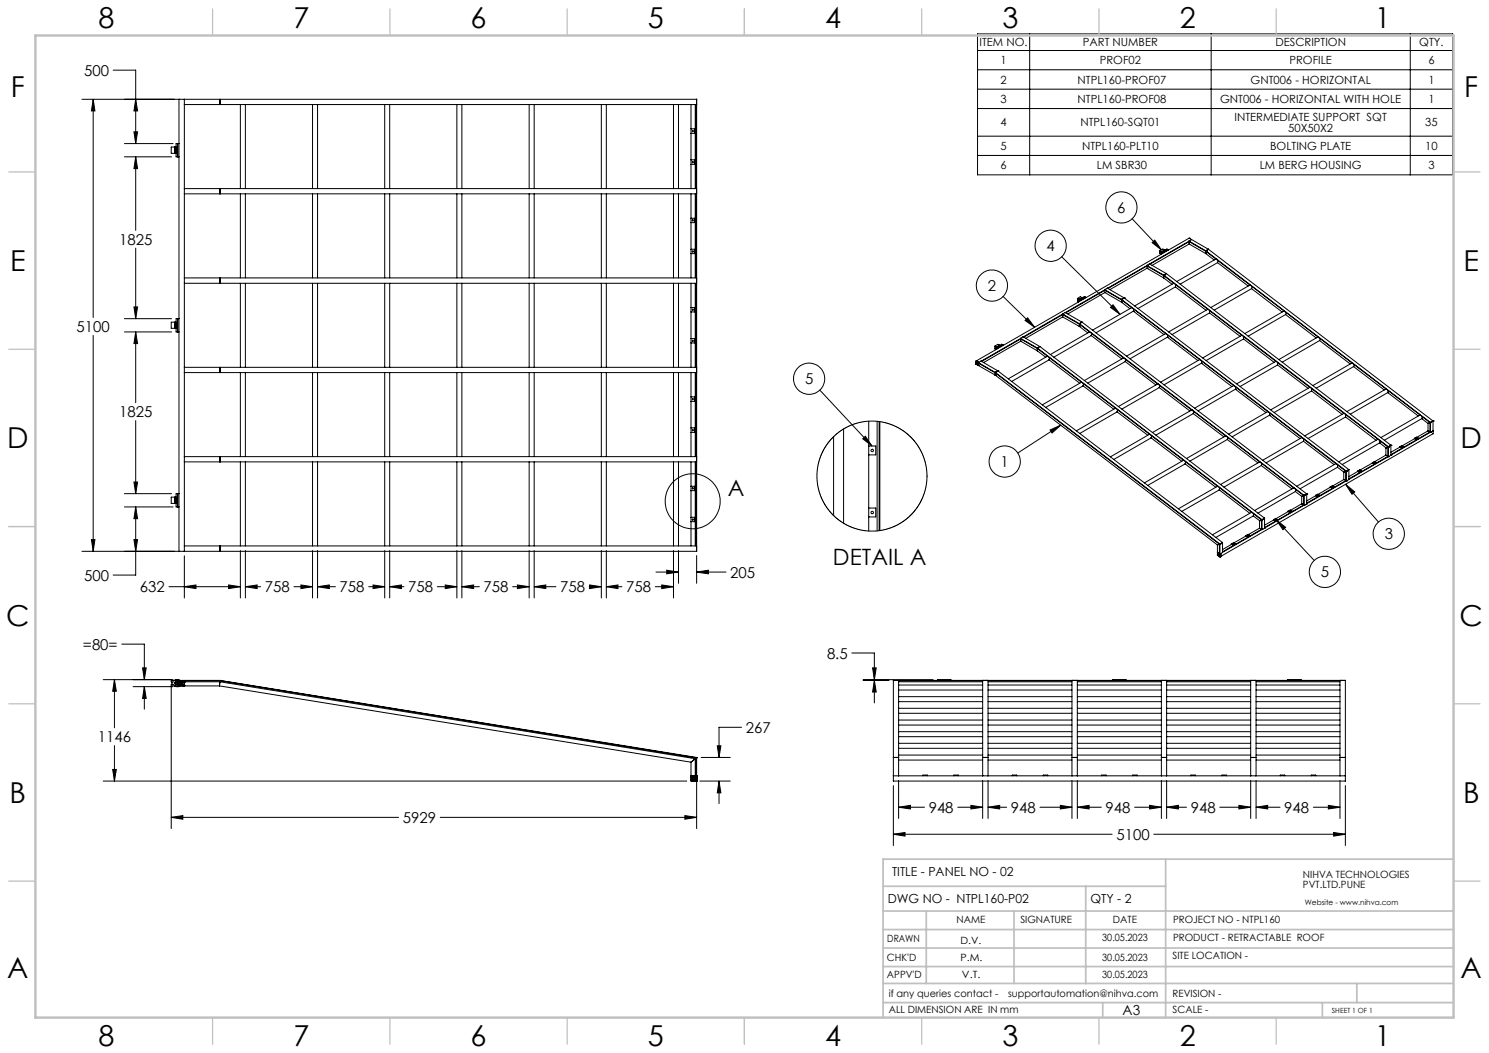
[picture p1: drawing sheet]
<svg xmlns="http://www.w3.org/2000/svg" width="420mm" height="297mm" viewBox="0 0 420 297" stroke-linecap="round" stroke-linejoin="round" font-family="sans-serif">
<g fill="none" stroke="#000" stroke-width=".28">
<path d="M31.9 19.8h6.4v20.7M275.7 9.6h134.1v39.7h-134.1zM275.7 14.2h134.1M275.7 19.7h134.1M290.4 9.6v39.7M341.6 9.6v39.7M397.8 9.6v39.7M26.3 28v61.6M26.3 28l.5 3.3h-1zM37.8 37.2h1l-.5 3.3zM38.3 28l.5 3.3h-1zM50.5 28h.1"/>
<path d="M50.5 28v127.5M52 28v50.4M52 29.5h.1M52 28h-28.9M52 28h144.5M62.1 28h.1M62.1 29.5h.1M62.1 28v1.5M67.8 29.5v23.7M69.2 29.5v23.7M88.2 29.5v23.7M89.6 29.5v23.7"/>
<path d="M108.5 29.5v23.7M109.9 29.5v23.7M128.9 29.5v23.7M130.3 29.5v23.7M149.3 29.5v23.7M150.7 29.5v23.7M169.6 29.5v23.7M171 29.5v23.7M190 29.5v23.7M191.4 29.5v23.7M194.9 29.5v23.7M194.9 36.3h1v1.3h-1"/>
<path d="M196.1 29.5v23.7M196.4 29.5v23.7M196.5 28h.1M196.5 28v127.5M196.5 29.5h-144.5M275.7 25.1h134.1M275.7 30.6h134.1M275.7 38.4h134.1M35.1 40.5h13.7M35.1 44.2h13.3M38.3 44.2v20.8M38.3 44.2l.5 3.4h-1z"/>
<path d="M49.3 41.5v1.7M49.4 41.5v1.7M49.7 41.5h-1.4v1.7h1.4M50.1 40.5v3.7M50.5 40.5h-.8v3.7h.8M52 54.6v.1M62.1 53.2h.1M62.1 54.6v.1M62.1 53.2v1.4M67.8 54.7v23.7M69.2 54.7v23.7M88.2 54.7v23.7"/>
<path d="M89.6 54.7v23.7M108.5 54.7v23.7M109.9 54.7v23.7M128.9 54.7v23.7M130.3 54.7v23.7M149.3 54.7v23.7M150.7 54.7v23.7M169.6 54.7v23.7M171 54.7v23.7M190 54.7v23.7M191.4 54.7v23.7M194.9 54.7v23.7"/>
<path d="M194.9 45.1h1v1.3h-1M196.1 54.7v23.7M196.4 54.7v23.7M196.5 53.2h.1M196.5 53.2h-144.5M196.5 54.6l-144.5 .1M275.7 43.8h134.1M38.3 70v19.9M52 78.4l144.5 .1M52 78.4v1.5M52 79.9v74.1M52 79.9h144.5"/>
<path d="M62.1 78.5h.1M62.1 79.8h.1M62.1 78.5v1.3M67.8 79.9v23.7M69.2 79.9v23.7M88.2 79.9v23.7M89.6 79.9v23.7M108.5 79.9v23.7M109.9 79.9v23.7M128.9 79.9v23.7M130.3 79.9v23.7M149.3 79.9v23.7"/>
<path d="M150.7 79.9v23.7M169.6 79.9v23.7M171 79.9v23.7M190 79.9v23.7M191.4 79.9v23.7M194.9 79.9v23.7M194.9 61.6h1v1.2h-1M194.9 70.3h1v1.2h-1M196.1 79.9v23.7M196.4 79.9v23.7M196.5 79.9h.1M299.5 72.4l16.4 16.2"/>
<path d="M319.3 61.7l8.3 8.8M323.5 74.9h.1M323.5 75h.1M323.5 75.7h.1M323.5 74.9l4.8 2.7M323.5 75l4.8 2.7M323.5 75.7l4.7 2.7M323.5 74.9l-11.1 6.4M323.5 75.7l-10.4 6M323.5 75v.7M323.6 75l-11.1 6.4M324.2 74.4l-.7 .5"/>
<path d="M324.2 74.4h.1M324.2 74.4l4.8 2.7M325 68.4l.7-.7 1.9 2.8zM327.2 71.3l.2 .1M327.2 70.7l.1 .4M327.2 71.3l.2 .3M327.2 70.7l.5 .3M327.3 71.1l.2 .1-.3 .1M327.3 71v.1M327.4 71.2l.2 .2M327.4 71.2v.6M327.6 71.4l.1 .1"/>
<path d="M327.6 71.4v.3M327.7 70.9v.1M327.7 70.9l.1 .1M327.7 71.5v.1M328.2 78.3v.1M328.2 78.4l2.4 1.8M328.3 77.6h.1M328.3 77.7v.1M328.3 77.7h.1M328.3 77.6l63.3 48.4M328.3 77.7l2.8 2.2M328.3 77.8l-.1 .5"/>
<path d="M328.4 77.7h-.1M328.4 70.5l-.4-.3-.8 .5M328.6 70.5l-.9 .4M329 77.2l-.7 .4M329 77.1v.1M329 77.1l63.3 48.5M329.3 70.3l-1.7 1.1M329.5 70.4l-1.8 1.1M329.5 70.4v.2M329.5 70.4l-.4-.2-1.7 1M331.1 79.9l.5 .4M331.1 79.9l-11.1 6.4"/>
<path d="M335.4 68h.1M335.4 68.2h.1M335.4 68.2v.6M335.4 67.2h.1M335.4 68l4.7 2.8M335.4 68.2l4.7 2.7M335.4 67.2l5.5 3.1M335.4 68.8l4.7 2.7M335.4 68l-11.1 6.4M335.4 67.2l-60.1 34.6M335.4 68.8l-10.5 6.1M335.5 68.1l-11.1 6.4"/>
<path d="M335.6 68.1l-.1 .1M336.1 67.6l-.7 .4M336.1 67.6h.1M340.1 71.5h.1M340.1 71.5l2.4 1.8M340.1 70.8h.1M340.1 70.9h.1M340.1 70.8l63.4 48.4M340.1 70.9l2.9 2.2M340.1 70.9v.6M340.3 70.8l-.1 .1M340.8 70.3l-.7 .4"/>
<path d="M340.8 70.3h.1M340.9 70.3l63.3 48.4M343 73.1h.1M343 73.1l-11.1 6.3M343 73.1l.5 .3M343.4 74.1l8.7 6.6M343.4 74.1l-10.5 6M343.5 73.4l-.1 .7M343.5 73.5l9.1 6.9M26.3 94.6v60.9M35.1 89.9h13.3M35.1 93.6h13.3"/>
<path d="M37.8 86.6h1l-.5 3.3zM38.3 93.6v20M38.3 93.6l.5 3.3h-1zM49.3 90.9v1.7M49.4 90.9v1.7M49.7 90.9h-1.4v1.7h1.4M50.1 89.9v3.7M50.5 89.9h-.8v3.7h.8M194.9 86.7h1v1.3h-1M194.9 95.5h1v1.2h-1M280.6 98.2l.2 .1M280.6 98.2l.2 .3"/>
<path d="M280.6 97.6l.1 .3M280.6 97.6l.5 .2M280.7 98h.3l-.4 .2M280.7 97.9v.1M280.8 97.9l-.1 .1M280.8 98.1l.2 .1M280.8 98.1v.6M281 98.2v.4M281 98.2l.2 .1M281.1 97.8l.1 .1M281.2 98.3v.2M281.9 97.4l-.5-.3-.8 .5"/>
<path d="M282 97.4l-.9 .4M282.8 97.2l-1.8 1M282.8 97.2l.2 .1M282.8 97.2l-.2-.1-1.8 1M282.9 83.6l9 8.7M283 97.3l-1.8 1M283 97.3v.1M287.9 95.4h.1M287.9 95.5h.1M287.9 95.6h.1M287.9 96.2h.1M287.9 95.5l4.7 2.7"/>
<path d="M287.9 95.6l4.7 2.7M287.9 96.2l4.7 2.8M287.9 95.5l-11.1 6.4M287.9 96.2l-10.5 6.1M287.9 95.4v.1M287.9 95.6v.6M288 95.5l-11.1 6.4M288 95.5l-.1 .1M288.6 95h.1M288.6 95l4.7 2.8M289.8 89.6l2.1 2.7-2.8-1.9zM292.6 98.9v.1"/>
<path d="M292.6 99l2.4 1.7M292.6 98.2h.1M292.6 98.4h.1M292.6 98.3h.1M292.7 98.1h.1M292.6 98.2l63.4 48.4M292.6 98.3l2.9 2.2M292.6 98.3v.1M292.6 98.4v.5M292.7 98.1l-.1 .1M292.7 98.3v.1M293.3 97.8h.1"/>
<path d="M293.3 97.8l-.6 .3M293.3 97.8l63.4 48.4M299.8 88.6h.1M299.8 88.8h.1M299.8 88.6l4.7 2.7M299.8 89.4l4.6 2.7M299.8 88.6l-11.9 6.8M299.8 89.4l-10.5 6M299.8 88.8v.6M299.8 88.8l4.7 2.7M299.9 88.6l-11.2 6.5M299.9 88.7l-.1 .1"/>
<path d="M300.5 88.2l-.7 .4M300.5 88.2h.1M300.5 88.2l4.7 2.7M303.9 84.2l.1 .3M303.9 84.2l.5 .2M303.9 84.8l.2 .3M304 84.7l-.1 .1M304 84.8h.1M304 84.5l.3 .1M304 84.8l.1 .1M304.1 84.5h-.1M304.1 84.7v.5"/>
<path d="M304.1 84.7l.2 .1M304.2 84.6l-.3 .2M304.3 84.8l.2 .1M304.3 84.8v.3M304.4 84.4l.1 .1M304.4 92.1h.1M304.4 92.1l2.4 1.8M304.5 91.5h.1M304.5 84.9v.1M304.5 91.5l-.1 .6M304.5 91.3h.1M304.5 91.3l63.3 48.4"/>
<path d="M304.5 91.5l2.8 2.1M304.6 91.4l-.1 .1M305.2 90.9h.1M305.2 90.9l-.7 .4M305.2 84l-.5-.3-.8 .5M305.2 90.9l63.4 48.4M305.3 84l-.9 .4M306 83.7l-1.7 1.1M306 83.7l.2 .2M306 83.7l-.1-.1-1.8 1.1M306.2 83.9l-1.7 1M306.2 83.9v.1"/>
<path d="M307.3 93.6h.1M307.3 93.6l-11 6.4M307.3 93.6l.6 .5M307.8 94.6l8.6 6.6M307.8 94.6l-10.5 6.1M307.8 94.6h.1M307.9 94l9 7M307.9 94.1l-.1 .5M311.6 81.7h.1M311.6 82.5h.1M311.6 81.7l4.8 2.8M311.6 82.5l4.7 2.7"/>
<path d="M311.6 81.7l-11.1 6.5M311.6 82.5l-10.4 6M311.7 81.9l-.1 .6M311.7 81.9h.1M311.7 81.9l4.7 2.7M311.7 81.9l-11.1 6.3M312.3 81.3l-.7 .4M312.3 81.3h.1M312.3 81.3l4.8 2.7M313.9 86l2 2.6-2.7-1.9zM316.3 85.2h.1M316.3 85.2l2.4 1.9"/>
<path d="M316.4 84.5h.1M316.4 84.6h.1M316.4 84.5l63.3 48.4M316.4 84.6l-.1 .6M316.4 84.4v.1M316.4 84.6l2.8 2.1M316.5 84.6h-.1M317.1 84h.1M317.1 84l63.4 48.5M317.1 84l-.7 .4M319.7 87.8h.1M319.7 87.8l8.6 6.6"/>
<path d="M319.7 87.8l-10.6 6.1M319.7 87.2v.6M319.7 87.2l-.5-.5-11 6.4M319.8 87.2l9 6.9M328.8 94.1l.6 .4M328.8 94.1l-11.1 6.4M329.3 95.1h.1M329.3 95.1l8.6 6.6M329.3 95.1l-10.6 6.1M329.4 94.5l-.1 .6M329.4 94.5l9 6.9M331.5 80.9h.1"/>
<path d="M331.5 80.9l8.7 6.6M331.5 80.9l-10.5 6.1M331.6 80.3v.6M331.6 80.3l9.1 6.9M340.7 87.2l.5 .4M340.7 87.2l-11.1 6.4M341.2 88.3l8.6 6.6M341.2 88.3l-10.6 6.1M341.2 87.6v.7M341.2 87.7l9.1 6.9M350.3 94.6l.5 .4M350.3 94.6l-11.1 6.4"/>
<path d="M350.8 95.6l8.6 6.6M350.8 95.6l-10.6 6.1M350.8 95v.6M350.8 95l9.1 6.9M352.6 80.4h.1M352.6 80.4l-11.1 6.3M352.6 80.4l.5 .4-.1 .6M353 81.4l8.7 6.6M353 81.4l-10.5 6.1M353.1 80.8l9.1 6.9M362.2 87.7h.1M362.2 87.7l-11.1 6.4"/>
<path d="M362.2 87.7l.5 .4-.1 .6M362.6 88.7l8.7 6.6M362.6 88.7l-10.5 6.1M362.7 88.1l9.1 6.9M371.8 95v.1M371.8 95l-11.1 6.4M371.8 95.1l.5 .4M372.2 96.1l8.7 6.6M372.2 96.1l-10.5 6.1M372.3 95.5l-.1 .6M372.3 95.5l9.1 6.9M38.3 118.6v20.6"/>
<path d="M52 105.1h.1M62.1 103.6h.1M62.1 105.1h.1M62.1 103.6v1.5M67.8 105.1v23.7M69.2 105.1v23.7M88.2 105.1v23.7M89.6 105.1v23.7M108.5 105.1v23.7M109.9 105.1v23.7M128.9 105.1v23.7M130.3 105.1v23.7"/>
<path d="M149.3 105.1v23.7M150.7 105.1v23.7M169.6 105.1v23.7M171 105.1v23.7M190 105.1v23.7M191.4 105.1v23.7M194.9 105.1v23.7M194.9 111.9h1v1.3h-1M196.1 105.1v23.7M196.4 105.1v23.7M196.5 103.6h.1M196.5 103.6h-144.5"/>
<path d="M196.5 105.1h-144.5M231.2 110l14.8 15.8M245 118.8v31M247.4 118.8v31M248 118.9v30.8M248.2 118.9v30.7M275.3 102.7l.1 .1M275.3 102.1h.1M275.3 102.1l.3 .1M275.3 101.9h.1M275.3 101.8v.1M275.3 102.7h.1"/>
<path d="M275.3 102.1v.6M275.3 101.8l.7 .4M275.3 101.9l.3 .2M275.4 102.7v.1M275.4 102.7h.1M275.4 102h.1M275.4 102.8l.4 .2M275.4 102.2l.1 .1M275.4 102.2h.1M275.4 102l-.1 .1M275.5 102.7h.1M275.5 102.8h.1"/>
<path d="M275.5 102.3h.1M275.5 102.8l.2 .1M275.5 102.7v.1M275.6 102.2h.1M275.6 102.1h.1M275.6 102.3h-.1M275.6 102.5l-.2 .2M275.6 102.1v.7M275.6 102.8h.1M275.6 102.1l.4 .2M275.7 102.2h.1M275.7 102.3l.3 .2"/>
<path d="M275.7 102.4h.1M275.7 102.9h.1M275.7 102.1h.1M275.7 102.1v.8M275.8 102.9v.1M275.8 102.2h.1M275.8 103h.1M275.8 102.4v.1M275.8 102.5h.1M275.8 102.4h.1M275.8 102.9h.1M275.8 102.4l.2 .1"/>
<path d="M275.9 103h.1M275.9 102.9v.1M275.9 103l.1 .1M275.9 102.5h-.1M276 102.3h.1M276 103h.1M276 102.5h.1M276 102.4v.1M276 102.4v.7M276 102.8l-.2 .1M276 102.2v.1M276 103.1h.1"/>
<path d="M276 102.3l4.7 2.8M276 102.4l4.8 2.8M276 103.1l4.7 2.7M276.7 101.8h.1M276.7 101.8l-.7 .4M276.7 101.8l4.7 2.8M280.7 105.8h.1M280.7 105.8l62.7 47.9M280.7 105.1h.1M280.7 105.2h.1M280.7 105.1l63.4 48.4M280.7 105v.1"/>
<path d="M280.7 105.2v.6M280.8 105h-.1M280.8 105.2l63.2 48.3M280.9 105.1l-.1 .1M281.4 104.6h.1M281.4 104.6l63.4 48.4M281.4 104.6l-.6 .4M295.5 100.5h.1M295.5 100.5l-11.1 6.4M295.5 100.5l.5 .4M295.9 101.5l8.7 6.6M295.9 101.5l-10.5 6.1"/>
<path d="M296 100.9l9 6.9M296 100.9l-.1 .6M299.2 119.9l-12.1 7.9M305 107.8h.1M305 107.8l-11 6.4M305.1 107.8l.5 .5M305.5 108.8l8.6 6.6M305.5 108.8l-10.5 6.1M305.6 108.3l-.1 .5M305.6 108.2l9 6.9M314.6 115.1h.1M314.6 115.1l-11 6.4"/>
<path d="M314.7 115.1l.5 .5M315.1 116.2l8.6 6.6M315.1 116.2l-10.5 6.1M315.2 115.6l-.1 .6M315.2 115.6l9 6.9M316.9 101l-11 6.3M316.9 101h.1M316.9 101l.6 .4M317.4 101.9v.1M317.4 102l8.6 6.6M317.4 102l-10.6 6.1M317.5 101.4l9 6.9"/>
<path d="M317.5 101.4l-.1 .5M326.5 108.3l.6 .4-.1 .6M326.5 108.3h.1M326.5 108.3l-11 6.3M327 109.3h.1M327 109.3l8.6 6.6M327 109.3l-10.6 6.1M327.1 108.7l9 6.9M336.1 115.6h.1M336.1 115.6l-11 6.4M336.1 115.6l.6 .4M336.6 116.6v.1"/>
<path d="M336.6 116.7l8.6 6.5M336.6 116.7l-10.6 6M336.7 116l-.1 .6M336.7 116l9 6.9M338.4 101.4h.1M338.4 101.4l-11.1 6.4M338.4 101.4l.5 .4M338.9 102.4h.1M338.9 102.4l8.6 6.6M338.9 102.4l-10.6 6.1M338.9 101.8v.6M338.9 101.8l9.1 7"/>
<path d="M348 108.8h.1M348 108.8l-11.1 6.3M348 108.8l.5 .3M348.5 109.8h.1M348.5 109.8l8.6 6.6M348.5 109.8l-10.6 6.1M348.5 109.1v.7M348.5 109.2l9.1 6.9M357.6 116.1l-11.1 6.4M357.6 116.1h.1M357.6 116.1l.5 .4M358.1 117.1h.1"/>
<path d="M358.1 117.1l8.6 6.6M358.1 117.1l-10.6 6.1M358.1 116.5v.6M358.1 116.5l9.1 6.9M359.9 101.9l.5 .4M359.9 101.9l-11.1 6.4M360.4 102.9l8.6 6.6M360.4 102.9l-10.6 6.1M360.4 102.3v.6M360.4 102.3l9.1 7M369.5 109.3l.5 .3M369.5 109.3l-11.1 6.3"/>
<path d="M370 110.3l8.6 6.6M370 110.3l-10.6 6M370 109.6v.7M370 109.7l9.1 6.9M379.1 116.6l-11.1 6.3M379.1 116.6l.5 .4M379.6 117.6l8.6 6.6M379.6 117.6l-10.6 6.1M379.6 117v.6M379.6 117l9.1 6.9M381.4 102.4h.1M381.4 102.4l-11.1 6.4"/>
<path d="M381.4 102.4l.5 .4M381.8 103.4l8.7 6.6M381.8 103.4l-10.5 6.1M381.9 102.8l-.1 .6M381.9 102.8l9 6.9M390.9 109.7l.6 .5M390.9 109.7l-11 6.4M391.4 110.7h.1M391.4 110.7l8.6 6.6M391.4 110.7l-10.5 6.1M391.5 110.1l9 6.9M391.5 110.2l-.1 .5"/>
<path d="M400.5 117l.6 .5M400.5 117l-11 6.4M401 118.1h.1M401 118.1l1.8 1.3M401 118.1l-10.5 6.1M401.1 117.5l2.3 1.7M401.1 117.5l-.1 .6M402.8 119.4h.1M402.8 119.4v2.1M403.3 119.2h.1M403.3 119.2l-.5 .2M403.4 119.2h.1"/>
<path d="M403.4 119.2v2.6M403.5 119.2h.1M403.5 119.2v2.7M403.5 119.1l-.1 .1M403.5 119.1h.1M403.5 119.1v.1M404.2 118.7h.1M404.2 118.7v2.8M404.2 118.7l-.7 .4M35.1 139.2h13.3M37.8 136h1l-.5 3.2zM50.1 139.2v3.8"/>
<path d="M50.5 139.2h-.8v3.8h.8M52 130.2v.1M62.1 128.8h.1M62.1 130.2v.1M62.1 128.8v1.4M67.8 130.3v23.7M69.2 130.3v23.7M88.2 130.3v23.7M89.6 130.3v23.7M108.5 130.3v23.7M109.9 130.3v23.7M128.9 130.3v23.7"/>
<path d="M130.3 130.3v23.7M149.3 130.3v23.7M150.7 130.3v23.7M169.6 130.3v23.7M171 130.3v23.7M190 130.3v23.7M191.4 130.3v23.7M194.9 130.3v23.7M194.9 120.7h1v1.3h-1M194.9 137.2h1v1.2h-1M196.1 130.3v23.7M196.4 130.3v23.7"/>
<path d="M196.5 128.8h.1M196.5 128.8h-144.5M196.5 130.2l-144.5 .1M235.1 123.2v22.2M237.9 121v26.6M243.3 123.8l.8-.8 1.9 2.8zM245 125.8h2v2.5h-2M296.2 121.3l3-1.4-2.4 2.2zM324.2 122.5l.6 .4M324.2 122.5l-11 6.4M324.7 123.5l8.6 6.6M324.7 123.5l-10.6 6.1"/>
<path d="M324.7 123.5h.1M324.8 122.9l9 6.9M324.8 122.9l-.1 .6M333.8 129.8l.6 .5M333.8 129.8l-11 6.4M334.3 130.8l8.6 6.6M334.3 130.8l-10.6 6.1M334.3 130.8h.1M334.4 130.2l9 7M334.4 130.3l-.1 .5M343.4 137.2l.6 .3M343.4 137.2l-11 6.3"/>
<path d="M343.9 138.2l8.6 6.6M343.9 138.2l-10.6 6M344 137.5l-.1 .7M344 137.6l9 6.9M345.7 122.9l.6 .5-.1 .6M345.7 122.9l-11 6.4M346.2 124l8.6 6.6M346.2 124l-10.6 6.1M346.3 123.4l9 6.9M355.3 130.3l.6 .4-.1 .6M355.3 130.3l-11 6.4M355.8 131.3l8.6 6.6"/>
<path d="M355.8 131.3l-10.6 6.1M355.9 130.7l9 6.9M364.9 137.6h.1M364.9 137.6l-11 6.4M364.9 137.6l.6 .5M365.4 138.6l1.8 1.4M365.4 138.6l-10.6 6.1M365.5 138.1l-.1 .5M365.5 138l2.2 1.8M367.2 123.4l-11 6.4M367.2 123.4h.1M367.2 123.4l.5 .4"/>
<path d="M367.7 124.5l8.6 6.6M367.7 124.5l-10.6 6.1M367.7 139.8h.1M367.7 139.8l-.5 .2M367.7 123.8v.7M367.7 139.8v2.6M367.7 123.9l9.1 6.9M367.8 139.7h.1M367.8 139.7v2.8M367.8 139.7l-.1 .1M368.6 139.3h.1M368.6 139.3l-.8 .4"/>
<path d="M368.6 139.3v2.8M371.1 139.8l-2.5 1.5M371.1 139.8l.4 .3M371.1 139.7v.1M371.1 139.7l.4 .3M371.5 139.7h.2zM371.5 139.7h.2M371.5 140v.1M372.1 139.7l-.6 .3M372.1 139.7l-.4-.3-.6 .3M372.1 139.7l-.6 .4M375.2 137.4l-3.4 2"/>
<path d="M375.2 137.3v.1M375.2 137.3l.5 .3M375.2 137.4l.5 .3M375.7 137.4h.1M375.7 137.6v.1M376.3 137.3l-.6 .3M376.3 137.3l-.6 .4M376.3 137.3l-.5-.3-.6 .3M376.8 130.8h.1M376.8 130.8l-11 6.4M376.8 130.8l.5 .4M377.3 131.8l1.7 1.3"/>
<path d="M377.3 131.8l-10.6 6.1M377.3 131.2v.6M377.3 131.2l2.3 1.7M379 133.1h.1M379 135.3h.1M379 133.1v2.2M379.1 135.3l-3.2 1.8M379.1 135.3l.5 .3M379.6 136.6l9.2 10.6M379.6 136.6l2.5 2.1-.7 .7zM379.6 132.9h.1M379.6 135.6h.1"/>
<path d="M379.6 135.5h.1M379.6 132.9l-.5 .2M379.6 132.9v2.7M379.6 135.5l-11 6.4M379.7 132.9h-.1M379.7 132.9h.1M379.7 135.6h.1M379.7 132.9v2.7M379.7 135.6l-11.1 6.5M380.4 135.3l-.7 .3M380.4 132.5h.1M380.4 132.5l-.6 .4"/>
<path d="M380.5 135.3h-.1M380.5 132.5v2.8M383 133l-2.5 1.4M383 133l.4 .2M383 132.9v.1M383 132.9l.4 .2M383.4 133.1v.1M383.4 132.9h.1M384 132.8l-.6 .3M384 132.8l-.5-.3-.5 .4M384 132.8l-.6 .4M387.1 130.6l-3.5 2"/>
<path d="M387.1 130.5v.1M387.1 130.5l.5 .2M387.1 130.6l.5 .2M387.6 130.5h.1zM387.6 130.7v.1M388.2 130.4l-.6 .3M388.2 130.4l-.6 .4M388.2 130.4l-.5-.3-.6 .4M388.7 123.9h.1M388.7 123.9l-11.1 6.4M388.7 123.9l.5 .4M389.1 124.9h.1"/>
<path d="M389.1 124.9l1.8 1.4M389.1 124.9l-10.5 6.1M389.2 124.3l-.1 .6M389.2 124.3l2.3 1.7M390.9 126.3h.1M390.9 126.3v2.1l.6 .3M390.9 128.4l-3.1 1.8M391.5 126h.1M391.5 126.1h.1M391.5 128.7h.1M391.5 126v2.7M391.5 128.7h.1l-11.1 6.4"/>
<path d="M391.5 126.1l-.6 .2M391.6 126h-.1M391.6 126h.1M391.6 128.8h.1M391.6 126v2.8M391.6 128.8l-11.1 6.4M391.7 126h-.1M392.3 125.6h.1M392.3 128.4l-.7 .4M392.3 128.4h.1M392.3 125.6v2.8M392.3 125.6l-.6 .4"/>
<path d="M394.8 126l.5 .4M394.8 126l.5 .3M394.9 126.1l-2.6 1.5M395.3 126h.1zM395.3 126.3v.1M395.9 125.9l-.5-.2-.6 .3M395.9 125.9l-.6 .5M395.9 125.9l-.6 .4M399 123.6l.5 .3M399 123.6l.5 .4M399 123.8l-3.5 1.9M399.4 123.6h.2z"/>
<path d="M399.5 123.9v.1M400 123.5l-.5 .4M400 123.5l-.5 .5M400 123.5l-.4-.2-.6 .3M402.8 121.5h.1M402.8 121.5l-3.1 1.8M402.8 121.5l.5 .3M403.3 121.8h.1M403.4 121.8h.1M403.5 121.9h.1M403.5 121.9l-11.2 6.5M403.5 121.8l-11.2 6.4"/>
<path d="M403.5 121.7l-.1 .1M404.2 121.5l-.7 .5M404.2 121.5v.8l-60.1 34.8M25.8 152.2h1l-.5 3.3zM35.1 143h13.7M37.8 152.2h1l-.5 3.3zM38.3 143v19.2h-6.4M38.3 143l.5 3.3h-1zM49.3 140.2v1.8M49.4 140.2v1.8M49.7 140.2h-1.4v1.8h1.4M50.5 155.5h.1"/>
<path d="M52 154l144.5 .1M52 154v1.5M52 155.5h-28.9M52 155.5h144.5M52 156.8v11.9M62.1 155.4h.1M62.1 154.1h.1M62.1 154.1v1.3M67.8 155.3v13.4M69.2 155.3v13.4M88.2 155.3v13.4M89.6 155.3v13.4"/>
<path d="M108.5 155.3v13.4M109.9 155.3v13.4M128.9 155.3v13.4M130.3 155.3v13.4M149.3 155.3v13.4M150.7 155.3v13.4M169.6 155.3v13.4M171 155.3v13.4M190 155.3v13.4M191.4 155.3v9.2M194.9 145.9h1v1.2h-1M196.5 155.5h.1"/>
<path d="M196.5 156.7v7.8M245 143.3h2v2.5h-2M343.4 155.8h.1M343.4 153.7h.1M343.4 155.9h.1M343.4 156.6h.1M343.4 156.5h.1M343.4 156h.1M343.4 153.7v2.2M343.4 156v.5M343.4 156.5v.1M343.4 155.9v.1"/>
<path d="M343.4 155.8v.1M343.4 156.3h.1M343.4 156.4v.1M343.4 156.2h.1M343.4 156.1h.1M343.4 155.9l.1 .1M343.4 155.8l.6 .3M343.4 156.6l.6 .3M343.4 156.6l.5 .3M343.4 156.3l.5 .3M343.4 156.2l.7 .4M343.4 156.3l.7 .4"/>
<path d="M343.4 156.1l.5 .3M343.4 155.9l.5 .2M343.5 156h-.1M343.5 156.5h-.1M343.5 156.5h.1M343.5 156.5l-.1 .1M343.5 156.1h.1M343.5 156v.1M343.6 156l-.1 .1M343.6 156.5l-.1 .1M343.8 156.7h.1M343.8 156.3h.1"/>
<path d="M343.8 156.2v.1M343.9 156.7h.1M343.9 156.2v.1M343.9 156.6h.1M343.9 156.4h.1M343.9 156.3h.1M343.9 156.1h.1M343.9 156.1l-.1 .1M343.9 156.4l.2 .1M343.9 156.6l.2 .1M343.9 156.9h.1M343.9 156.6l-.1 .1"/>
<path d="M343.9 156.1l.1 .1M343.9 156.1v.3M343.9 156.6v.3M344 153.5h.1M344 156.1h.1M344 156.2h.1M344 156.9h.1M344 153.5v2.7M344 156.1h.1l-.1 .1M344 153.5l-.6 .2M344.1 153.4l-.1 .1M344.1 156.2h.1"/>
<path d="M344.1 153.4h.1M344.1 153.5h.1M344.1 156.4h.1M344.1 157h.1M344.1 156.8h.1M344.1 156.6h.1M344.1 156.7h.1M344.1 153.4v3.7M344.1 156.8l-.1 .1M344.8 153h.1M344.8 155.9l-.7 .3M344.8 153l-.6 .4"/>
<path d="M344.8 155.8v.1M344.8 153v2.8M347.3 153.4l.5 .4M347.3 153.4l.5 .3M347.3 153.6l-2.5 1.4M347.8 153.5h.1M347.8 153.7v.1M348.4 153.3l-.6 .5M348.4 153.3l-.6 .4M348.4 153.3l-.5-.2-.6 .3M351.4 151.1v.1M351.4 151.1l.5 .2"/>
<path d="M351.4 151.2l.5 .2M351.5 151.2l-3.5 1.9M351.9 151.1h.1zM351.9 151.3v.1M352.5 151l-.6 .3M352.5 151l-.6 .4M352.5 151l-.5-.3-.6 .4M353 144.5l.6 .4M353 144.5l-11 6.3M353.5 145.5l1.8 1.4M353.5 145.5l-10.5 6.1M353.6 144.9l-.1 .6"/>
<path d="M353.6 144.9l2.2 1.7M355.3 146.9h.1M355.3 146.9v2.1M355.3 149l-3.2 1.8M355.3 149l.5 .3M355.8 146.6h.1M355.8 149.3h.1M355.8 146.6l-.5 .3M355.8 146.6v2.7M355.8 149.3l-11 6.3M356 146.6h.1M356 149.4h.1"/>
<path d="M356 146.6v2.8M356 146.6h-.2M356 146.5v.1M356.7 146.2h.1M356.7 149h.1M356.7 146.2v2.8M356.7 146.2l-.7 .3M359.2 146.7l.5 .3M359.2 146.6v.1M359.2 146.6l.5 .3M359.2 146.7l-2.5 1.4M359.7 146.6h.1z"/>
<path d="M359.7 146.9v.1M360 146.6l10.7 11.5M360 146.6l2.6 2.1-.7 .7zM360.3 146.5l-.6 .5M360.3 146.5l-.6 .4M360.3 146.5l-.5-.3-.6 .4M363.3 144.3l-3.4 2M363.3 144.2l.5 .4M363.3 144.2l.5 .3M363.7 144.1l.3 .1zM363.8 144.2h.1M363.8 144.5v.1"/>
<path d="M364.4 144.1l-.6 .4M364.4 144.1l-.6 .5M364.4 144.1l-.5-.2-.6 .3M367.2 140h.1M367.2 142.1h.1M367.2 140v2.1M367.2 142.1l-3.2 1.8M367.2 142.1l.5 .3M367.7 142.4h.1M367.8 142.5h.1M367.8 142.5l-23 13.3M367.8 142.4l-11.1 6.4"/>
<path d="M367.8 142.3l-.1 .1M367.9 142.5h.1M368.6 142.1h.1M368.6 142.1l-.7 .4M47.7 165.5h20.1M52 165.5l3.3-.5v1zM64.5 165l3.3 .5-3.3 .5zM69.2 165.5l3.3-.5v1zM69.2 165.5h4.3M82.9 165.5h5.3M84.9 165l3.3 .5-3.3 .5zM89.6 165.5l3.3-.5v1z"/>
<path d="M89.6 165.5h5M104 165.5h4.5M105.2 165l3.3 .5-3.3 .5zM109.9 165.5h4M109.9 165.5l3.3-.5v1zM123.3 165.5h5.6M125.6 165l3.3 .5-3.3 .5zM130.3 165.5l3.3-.5v1zM130.3 165.5h4.9M144.6 165.5h4.7M145.9 165l3.4 .5-3.4 .5zM150.7 165.5h6.1"/>
<path d="M150.7 165.5l3.3-.5v1zM166.2 165.5h3.4M166.3 165l3.3 .5-3.3 .5zM171 165.5l3.3-.5v1zM171 165.5h4.4M184.8 165.5h5.2M185 161.4h6.4M186.7 165l3.3 .5-3.3 .5zM188.1 160.8l3.3 .6-3.3 .5zM196.5 161.4h8.3M196.5 161.4l3.3-.6v1.1zM29.1 191.7h19.7"/>
<path d="M32.3 191.7v13.6M32.3 191.7l.5 3.3h-1zM34.4 181.7h6.3v10M37.5 193.7h11.3M40.2 188.4h1l-.5 3.3zM40.7 193.7v6.3M40.7 193.7l.5 3.3h-1zM48.3 193.6v40.1M49.6 193.1h.1M49.7 191.9h-1.4l.2 .6a.41 .41 0 0 1 .6-.1 .41 .41 0 0 1 0 .6 .41 .41 0 0 1-.6-.1l-.2 .5 1.4 .1M49.7 191.7h.8v2h-.8zM49.7 192.3l-.1 .8"/>
<path d="M50.1 191.7v2M50.5 193.5h.1M50.5 192.3h.1M50.5 192.3h.5M50.5 191.9h1.5M50.5 192h.1M50.5 192.4h.3M50.5 193.4h.1M50.6 191.9l-.1 .1M50.6 193.4h.1M50.8 191.9l.2 .1M50.8 191.9h.1"/>
<path d="M50.8 191.9l-.3 .1M50.8 192.5h.1M50.8 192.4v.1M50.9 193.2h.1M50.9 193.2l.1 .2M50.9 192.4h.1M50.9 192.5h.1M50.9 193.2l-.3 .2M51.1 192h.1M51.1 193.4h.1M51.1 193.4h.3M51.1 192h.3"/>
<path d="M51.1 192v1.4M51.4 192v1.4M51.4 192h.1M51.4 192.3h.1M51.4 192.4h.2M51.4 192.4h.1M51.4 193.4h.1M51.6 193.2l-.2 .2M51.6 193.2h.1M51.6 193.2l.3 .2M51.6 192.4v.1M51.6 192.5h.1"/>
<path d="M51.6 191.9h.1M51.6 192.4h.1M51.6 191.9l10.5 .1M51.6 191.9l-.2 .1M51.6 192.4h.3M51.9 193.4h.1M51.9 192h.1M51.9 191.9v.1M51.9 192.3h.1M51.9 192.4h.1M51.9 192.4v1M52 192h.1"/>
<path d="M52 192.3h.1M52 193.4v.1M52 193.4l-.3-.1v.2h-.9l-.1-.2-.2 .2M52 191.9v1.5M52 193.5h9.9M61.9 193.4v.1M61.9 193.5l133 21.5M62 192.3h.1M62 192.3l-.1 1.1M62 192.3l134.1 21.7M62 192.3h-10.6M62.1 191.9h.1"/>
<path d="M62.1 192h.1M62.1 191.9h-10.1M62.1 191.9l134.4 21.7M62.1 192l134.3 21.7M62.1 192l-.1 .3M240.3 184.2h6.3v7.5M243.5 191.7h19.7M243.5 191.9h7.3M246.1 188.4h1.1l-.6 3.3zM246.6 191.9l.6 3.3h-1.1zM246.6 191.9v6.4M252 191.9h.1"/>
<path d="M252 191.9v28.4M253.5 191.9h.1M253.5 191.9v26.9M253.5 192.3h23.7M253.5 192h23.7M253.5 193.2h23.7M253.5 197.9h23.7M253.5 196.5h23.7M253.5 194.6h23.7M253.5 199.8h23.7M264.5 191.9v-.2h3.7v.2M277.2 191.9h.1"/>
<path d="M277.2 191.9v26.9M278.7 191.9h.1M278.7 191.9v26.9M278.7 192.3h23.7M278.7 192h23.7M278.7 193.2h23.7M278.7 197.9h23.7M278.7 196.5h23.7M278.7 194.6h23.7M278.7 199.8h23.7M302.4 191.9v26.9M302.4 191.9h.1"/>
<path d="M303.9 191.9h.1M303.9 191.9v26.9M303.9 192.3h23.7M303.9 192h23.7M303.9 193.2h23.7M303.9 197.9h23.7M303.9 196.5h23.7M303.9 194.6h23.7M303.9 199.8h23.7M313.9 191.9v-.2h3.7v.2M327.6 191.9v26.9M327.6 191.9h.1"/>
<path d="M329.1 191.9h.1M329.1 191.9l-.1 26.9M329.1 192.3h23.7M329.1 192h23.7M329.1 193.2h23.7M329.1 197.9h23.7M329.1 196.5h23.7M329.1 194.6h23.7M329.1 199.8h23.7M352.8 191.9h.1M352.8 191.9v26.9M354.3 191.9h.1"/>
<path d="M354.3 191.9v26.9M354.3 192.3h23.7M354.3 192h23.7M354.3 193.2h23.7M354.3 197.9h23.7M354.3 196.5h23.7M354.3 194.6h23.7M354.3 199.8h23.7M363.2 191.9v-.2h3.8v.2M378 191.9v26.9M378 191.9h.1M379.4 191.9h.1"/>
<path d="M379.5 191.9h-127.5M379.5 191.9h.1M379.5 191.9v28.4M31.8 217h1l-.5 3.3zM32.3 210.3v10M194.9 218.8h.1M194.9 215l.1 5.3M195 214.9l-.1 .1M195 218.8l-.1 .1M195 218.8h1.5M195.9 220h.1M195.9 219.9v.1"/>
<path d="M195.9 219.2h.1M195.9 219.1v.1M195.9 219.9h.1M195.9 219.1h.1M196 220h.1M196 219.9h.1M196 219.8h.1M196 219.8h-1l.2 .1-.2 .4M196 218.9h-1l.2 .1-.2 .4h1M196 219.4h.1M196 219.2h.1M196 219.1h.1"/>
<path d="M196 218.9h.1M196 218.9v.2M196 219.2v.2M196 219.8v.1M196 220v.3M196.1 218.9h.1M196.1 219.4h.1M196.1 219.8h.1M196.1 219.8v.5M196.1 219.4h.3M196.1 219.8h.3M196.1 214h.1"/>
<path d="M196.1 218.8h.1M196.1 214l-1.1 .9M196.1 214v5.4M196.4 213.7h.1M196.4 218.8h.1M196.4 219.4h.1M196.4 218.9h.1M196.4 219.8h.1M196.4 213.7v5.2M196.4 213.7l-.3 .3M196.4 218.9v.3M196.4 219.8v.2"/>
<path d="M196.4 219.2h.1M196.4 220h.1M196.4 219.4h-1.4v.3h1.4M196.4 219.7h.1M196.4 219.2v.2M196.4 219.4v.3M196.4 220v.3M196.5 218.8h.1M196.5 218.8v.1M196.5 213.6l-.1 .1M196.5 213.6v20.1M197.8 213.6h8.2"/>
<path d="M202.3 210.4h1l-.5 3.2zM209.2 205.1h-6.4v8.5M252 213.6h.1M252 213.6h1.4M253.4 218.8h.1M253.4 213.6h.1M253.5 207.8h23.7M253.5 206.4h23.7M253.5 204.5h23.7M253.5 203.1h23.7M253.5 201.2h23.7M253.5 211.1h23.7"/>
<path d="M253.5 209.7h23.7M253.5 214.4h23.7M253.5 213h23.7M260.3 218.8v-.2h1.3v.2M269.1 218.8v-.2h1.2v.2M277.2 218.8l-25.2 .1M277.2 218.8h1.5M277.2 213.6h.1M277.2 213.6l1.5 .1M278.7 218.8h23.7M278.7 207.8h23.7M278.7 206.4h23.7"/>
<path d="M278.7 204.5h23.7M278.7 203.1h23.7M278.7 201.2h23.7M278.7 211.1h23.7M278.7 209.7h23.7M278.7 214.4h23.7M278.7 213h23.7M285.5 218.8v-.2h1.3v.2M294.3 218.8v-.2h1.2v.2M302.4 218.8h50.4M303.8 218.8h.1M303.8 213.6h.1"/>
<path d="M303.8 213.6l-1.4 .1M303.8 213.6l.1 .1M303.9 207.8h23.7M303.9 206.4h23.7M303.9 204.5h23.7M303.9 203.1h23.7M303.9 201.2h23.7M303.9 211.1h23.7M303.9 209.7h23.7M303.9 214.4h23.7M303.9 213h23.7M310.7 218.8v-.2h1.3v.2"/>
<path d="M319.5 218.8v-.2h1.2v.2M327.6 213.7h.1M327.6 218.8h.1M327.6 213.6l1.5 .1M329.1 207.8h23.7M329.1 206.4h23.7M329.1 204.5h23.7M329.1 203.1h23.7M329.1 201.2h23.7M329.1 211.1h23.7M329.1 209.7h23.7M329.1 214.4h23.7"/>
<path d="M329.1 213h23.7M335.9 218.8v-.2h1.3v.2M344.7 218.8v-.2h1.2v.2M352.8 218.8h1.5M352.8 213.6h.1M352.8 213.6l1.5 .1M354.3 218.8h23.7M354.3 207.8h23.7M354.3 206.4h23.7M354.3 204.5h23.7M354.3 203.1h23.7M354.3 201.2h23.7"/>
<path d="M354.3 211.1h23.7M354.3 209.7h23.7M354.3 214.4h23.7M354.3 213h23.7M361.1 218.8v-.2h1.3v.2M369.9 218.8v-.2h1.2v.2M378 218.8h1.4M379.4 218.8h.1M379.4 213.6h.1M379.4 213.6l-1.4 .1M379.4 213.6l.1 .1M379.5 218.8v.1"/>
<path d="M29.1 220.3h164.6M48.3 230.5h64.1M48.3 230.5l3.3-.5v1.1zM124.2 230.5h72.3M193.2 230l3.3 .5-3.3 .6zM195 220.3h.1M195 220.3h1.1M196 220.3h.1M196.1 220.3h.1M196.4 220.3h.1M196.5 220.3h.1M197.4 220.3h8.6"/>
<path d="M202.8 220.3l.5 3.3h-1zM202.8 220.3v6.4M252 221.6v16.9M252 235.3h61.7M252 220.3h.1M252 220.3h127.5M252 235.3l3.3-.5v1zM253.5 220.1v10.8M253.5 227.7h7.3M253.5 227.7l3.3-.5v1zM270.2 227.7h7M273.9 227.2l3.3 .5-3.3 .5z"/>
<path d="M277.2 220.1v10.8M278.7 227.7h5.3M278.7 220.1v10.8M278.7 227.7l3.3-.5v1zM293.3 227.7h9.1M299.1 227.2l3.3 .5-3.3 .5zM302.4 220.1v10.8M303.9 227.7h6.8M303.9 220.1v10.8M303.9 227.7l3.3-.5v1zM320 227.7h7.6M324.3 227.2l3.3 .5-3.3 .5z"/>
<path d="M325.4 235.3h54.1M327.6 220.1v10.8M329.1 227.7h5.6M329.1 220.1v10.8M329.1 227.7l3.3-.5v1zM344.1 227.7h8.7M349.5 227.2l3.3 .5-3.3 .5zM352.8 220.1v10.8M354.3 227.7h6.8M354.3 220.1v10.8M354.3 227.7l3.3-.5v1zM370.5 227.7h7.5"/>
<path d="M374.7 227.2l3.3 .5-3.3 .5zM376.2 234.8l3.3 .5-3.3 .5zM378 220.1v10.8M379.5 220.3h.1M379.5 221.6v16.9"/>
<circle cx="195.4" cy="37" r=".17"/>
<circle cx="195.4" cy="45.7" r=".17"/>
<circle cx="316.3" cy="58.5" r="4.4"/>
<circle cx="195.4" cy="62.2" r=".17"/>
<circle cx="195.4" cy="70.9" r=".17"/>
<circle cx="296.4" cy="69.3" r="4.4"/>
<circle cx="195.4" cy="87.4" r=".17"/>
<circle cx="195.4" cy="96.1" r=".17"/>
<circle cx="279.8" cy="80.6" r="4.4"/>
<circle cx="195.4" cy="112.6" r=".17"/>
<circle cx="228.2" cy="106.8" r="4.4"/>
<circle cx="195.4" cy="137.8" r=".17"/>
<circle cx="195.4" cy="121.3" r=".17"/>
<circle cx="246" cy="134.3" r="15.5"/>
<circle cx="246" cy="127.1" r=".35"/>
<circle cx="283.4" cy="130.2" r="4.4"/>
<circle cx="375.7" cy="137.3" r=".08"/>
<circle cx="383.5" cy="132.8" r=".09"/>
<circle cx="387.6" cy="130.4" r=".1"/>
<circle cx="395.4" cy="126" r=".08"/>
<circle cx="195.4" cy="141.4" r="7.8"/>
<circle cx="195.4" cy="146.5" r=".17"/>
<circle cx="246" cy="144.5" r=".35"/>
<circle cx="347.9" cy="153.4" r=".09"/>
<circle cx="352" cy="151" r=".1"/>
<circle cx="359.7" cy="146.5" r=".09"/>
<circle cx="391.7" cy="150.6" r="4.4"/>
<circle cx="373.7" cy="161.3" r="4.4"/>
</g>
<g fill="none" stroke="#c0c0c0" stroke-width=".35">
<path d="M60 2.5v7.5M110 2.5v7.5M160 2.5v7.5M210 2.5v7.5M260 2.5v7.5M310 2.5v7.5M360 2.5v7.5M2.5 48.5h7.5M410 48.5h7.5M2.5 98.5h7.5M410 98.5h7.5M2.5 148.5h7.5"/>
<path d="M410 148.5h7.5M2.5 198.5h7.5M410 198.5h7.5M2.5 248.5h7.5M410 248.5h7.5M60 287v7.5M110 287v7.5M160 287v7.5M210 287v7.5M260 287v7.5M310 287v7.5M360 287v7.5"/>
</g>
<g fill="none" stroke="#c0c0c0" stroke-width=".5">
<path d="M249.1 257h160.9M249.1 250h79.7M261.3 257v20.4M286 257v20.4M306.2 250v27.4M328.8 242.3v44.7M410 242.3h-160.9v44.7M249.1 272.6h160.9M249.1 267.4h160.9M249.1 262.2h160.9M249.1 277.4h160.9M382.7 277.4v5.4"/>
<path d="M249.1 282.8h160.9M311 282.8v4.2M373 282.8v4.2"/>
</g>
<path d="M10 10h400v277h-400z" fill="none" stroke="#c0c0c0" stroke-width=".7"/>
<path d="M32.3 191.7l.5 3.3h-1zM31.8 217h1l-.5 3.3zM193.2 230l3.3 .5-3.3 .6zM48.3 230.5l3.3-.5v1.1zM40.2 188.4h1l-.5 3.3zM40.7 193.7l.5 3.3h-1zM202.3 210.4h1l-.5 3.2zM202.8 220.3l.5 3.3h-1zM38.3 28l.5 3.3h-1zM37.8 37.2h1l-.5 3.3zM38.3 44.2l.5 3.4h-1zM37.8 86.6h1l-.5 3.3zM38.3 93.6l.5 3.3h-1zM37.8 136h1l-.5 3.2zM38.3 143l.5 3.3h-1zM37.8 152.2h1l-.5 3.3zM26.3 28l.5 3.3h-1zM25.8 152.2h1l-.5 3.3zM52 165.5l3.3-.5v1zM64.5 165l3.3 .5-3.3 .5zM188.1 160.8l3.3 .6-3.3 .5zM196.5 161.4l3.3-.6v1.1zM171 165.5l3.3-.5v1zM186.7 165l3.3 .5-3.3 .5zM166.3 165l3.3 .5-3.3 .5zM150.7 165.5l3.3-.5v1zM145.9 165l3.4 .5-3.4 .5zM130.3 165.5l3.3-.5v1zM125.6 165l3.3 .5-3.3 .5zM109.9 165.5l3.3-.5v1zM105.2 165l3.3 .5-3.3 .5zM89.6 165.5l3.3-.5v1zM84.9 165l3.3 .5-3.3 .5zM69.2 165.5l3.3-.5v1zM253.5 227.7l3.3-.5v1zM273.9 227.2l3.3 .5-3.3 .5zM299.1 227.2l3.3 .5-3.3 .5zM278.7 227.7l3.3-.5v1zM303.9 227.7l3.3-.5v1zM324.3 227.2l3.3 .5-3.3 .5zM329.1 227.7l3.3-.5v1zM349.5 227.2l3.3 .5-3.3 .5zM354.3 227.7l3.3-.5v1zM374.7 227.2l3.3 .5-3.3 .5zM376.2 234.8l3.3 .5-3.3 .5zM252 235.3l3.3-.5v1zM246.1 188.4h1.1l-.6 3.3zM246.6 191.9l.6 3.3h-1.1zM296.2 121.3l3-1.4-2.4 2.2zM313.9 86l2 2.6-2.7-1.9zM289.8 89.6l2.1 2.7-2.8-1.9zM325 68.4l.7-.7 1.9 2.8zM360 146.6l2.6 2.1-.7 .7zM379.6 136.6l2.5 2.1-.7 .7zM243.3 123.8l.8-.8 1.9 2.8z" fill="#000"/>
<g font-size="8.1">
<text x="27.8" y="8">8</text>
<text x="82.8" y="8">7</text>
<text x="132.8" y="8">6</text>
<text x="182.8" y="8">5</text>
<text x="232.8" y="8">4</text>
<text x="282.8" y="8">3</text>
<text x="332.8" y="8">2</text>
<text x="387.8" y="8">1</text>
<text x="3" y="27.2">F</text>
<text x="413" y="27.2">F</text>
<text x="2.8" y="76.5">E</text>
<text x="412.8" y="76.5">E</text>
<text x="2" y="126.5">D</text>
<text x="412" y="126.5">D</text>
<text x="1.7" y="176.5">C</text>
<text x="411.7" y="176.5">C</text>
<text x="2.7" y="226.5">B</text>
<text x="412.7" y="226.5">B</text>
<text x="2" y="275.7">A</text>
<text x="412" y="275.7">A</text>
<text x="27.8" y="295">8</text>
<text x="82.8" y="295">7</text>
<text x="132.8" y="295">6</text>
<text x="182.8" y="295">5</text>
<text x="232.8" y="295">4</text>
<text x="282.8" y="295">3</text>
<text x="332.8" y="295">2</text>
<text x="387.8" y="295">1</text>
</g>
<g font-size="6.3">
<text x="205.3" y="139.8">A</text>
<text x="235" y="159.3">DETAIL A</text>
</g>
<g font-size="4.2">
<text x="23.7" y="21.4">500</text>
<text x="315.2" y="60">6</text>
<text x="33.6" y="69.1">1825</text>
<text x="295.2" y="70.8">4</text>
<text x="278.6" y="82.1">2</text>
<text x="21.6" y="93.7">5100</text>
<text x="227.1" y="108.3">5</text>
<text x="33.6" y="117.7">1825</text>
<text x="282.2" y="131.7">1</text>
<text x="390.6" y="152.1">3</text>
<text x="23.7" y="163.8">500</text>
<text x="39.5" y="167.1">632</text>
<text x="74.7" y="167.1">758</text>
<text x="95.8" y="167.1">758</text>
<text x="115.2" y="167.1">758</text>
<text x="136.4" y="167.1">758</text>
<text x="158" y="167.1">758</text>
<text x="176.6" y="167.1">758</text>
<text x="206" y="162.9">205</text>
<text x="372.6" y="162.8">5</text>
<text x="23.4" y="183.3">=80=</text>
<text x="233.3" y="185.8">8.5</text>
<text x="27.6" y="209.4">1146</text>
<text x="210.4" y="206.7">267</text>
<text x="113.6" y="232.1">5929</text>
<text x="262" y="229.2">948</text>
<text x="285.1" y="229.2">948</text>
<text x="311.8" y="229.2">948</text>
<text x="335.9" y="229.2">948</text>
<text x="362.3" y="229.2">948</text>
<text x="314.9" y="236.9">5100</text>
</g>
<text font-size="3.9" x="316.7" y="286.4">A3</text>
<g font-size="3.5">
<text x="251.6" y="247.2">TITLE - PANEL NO - 02</text>
<text x="250.4" y="254.8">DWG NO - NTPL160-P02</text>
<text x="307.6" y="254.8">QTY - 2</text>
</g>
<g font-size="3.2">
<text x="276.3" y="13.1">ITEM NO.</text>
<text x="305.4" y="13.1">PART NUMBER</text>
<text x="359.7" y="13.1">DESCRIPTION</text>
<text x="400.3" y="13.1">QTY.</text>
<text x="282.2" y="18.1">1</text>
<text x="282.2" y="23.6">2</text>
<text x="304" y="23.6">NTPL160-PROF07</text>
<text x="310.2" y="18.1">PROF02</text>
<text x="352.7" y="23.6">GNT006 - HORIZONTAL</text>
<text x="363.7" y="18.1">PROFILE</text>
<text x="402.9" y="18.1">6</text>
<text x="402.9" y="23.6">1</text>
<text x="282.2" y="29.1">3</text>
<text x="304" y="29.1">NTPL160-PROF08</text>
<text x="344.2" y="29.1">GNT006 - HORIZONTAL WITH HOLE</text>
<text x="402.9" y="29.1">1</text>
<text x="282.2" y="35.7">4</text>
<text x="304.7" y="35.7">NTPL160-SQT01</text>
<text x="348.2" y="34.1">INTERMEDIATE SUPPORT SQT</text>
<text x="402" y="35.7">35</text>
<text x="363.4" y="37.3">50X50X2</text>
<text x="282.2" y="42.3">5</text>
<text x="282.2" y="47.8">6</text>
<text x="305.2" y="42.3">NTPL160-PLT10</text>
<text x="309.4" y="47.8">LM SBR30</text>
<text x="355.3" y="47.8">LM BERG HOUSING</text>
<text x="358.3" y="42.3">BOLTING PLATE</text>
<text x="402" y="42.3">10</text>
<text x="402.9" y="47.8">3</text>
</g>
<g font-size="2.8">
<text x="367.5" y="247.7">NIHVA TECHNOLOGIES</text>
<text x="367.5" y="250.5">PVT.LTD.PUNE</text>
<text x="269.8" y="260.4">NAME</text>
<text x="287.8" y="260.4">SIGNATURE</text>
<text x="313.9" y="260.5">DATE</text>
<text x="330.9" y="260.5">PROJECT NO - NTPL160</text>
<text x="250.3" y="265.7">DRAWN</text>
<text x="270.9" y="266.1">D.V.</text>
<text x="310.9" y="265.5">30.05.2023</text>
<text x="330.9" y="265.5">PRODUCT - RETRACTABLE ROOF</text>
<text x="250.2" y="271.1">CHK'D</text>
<text x="250.2" y="275.8">APPV'D</text>
<text x="270.9" y="271.1">P.M.</text>
<text x="271.3" y="275.8">V.T.</text>
<text x="310.9" y="271.1">30.05.2023</text>
<text x="310.9" y="275.8">30.05.2023</text>
<text x="330.7" y="270.6">SITE LOCATION -</text>
<text x="250.7" y="281.1">if any queries contact -</text>
<text x="284.3" y="281.1">supportautomation@nihva.com</text>
<text x="330.7" y="281.1">REVISION -</text>
<text x="250.7" y="285.6">ALL DIMENSION ARE IN mm</text>
<text x="330.7" y="285.6">SCALE -</text>
</g>
<text font-size="2.1" x="368.1" y="255.1">Website - www.nihva.com</text>
<text font-size="2" x="375.7" y="285.6">SHEET 1 OF 1</text>
</svg>
